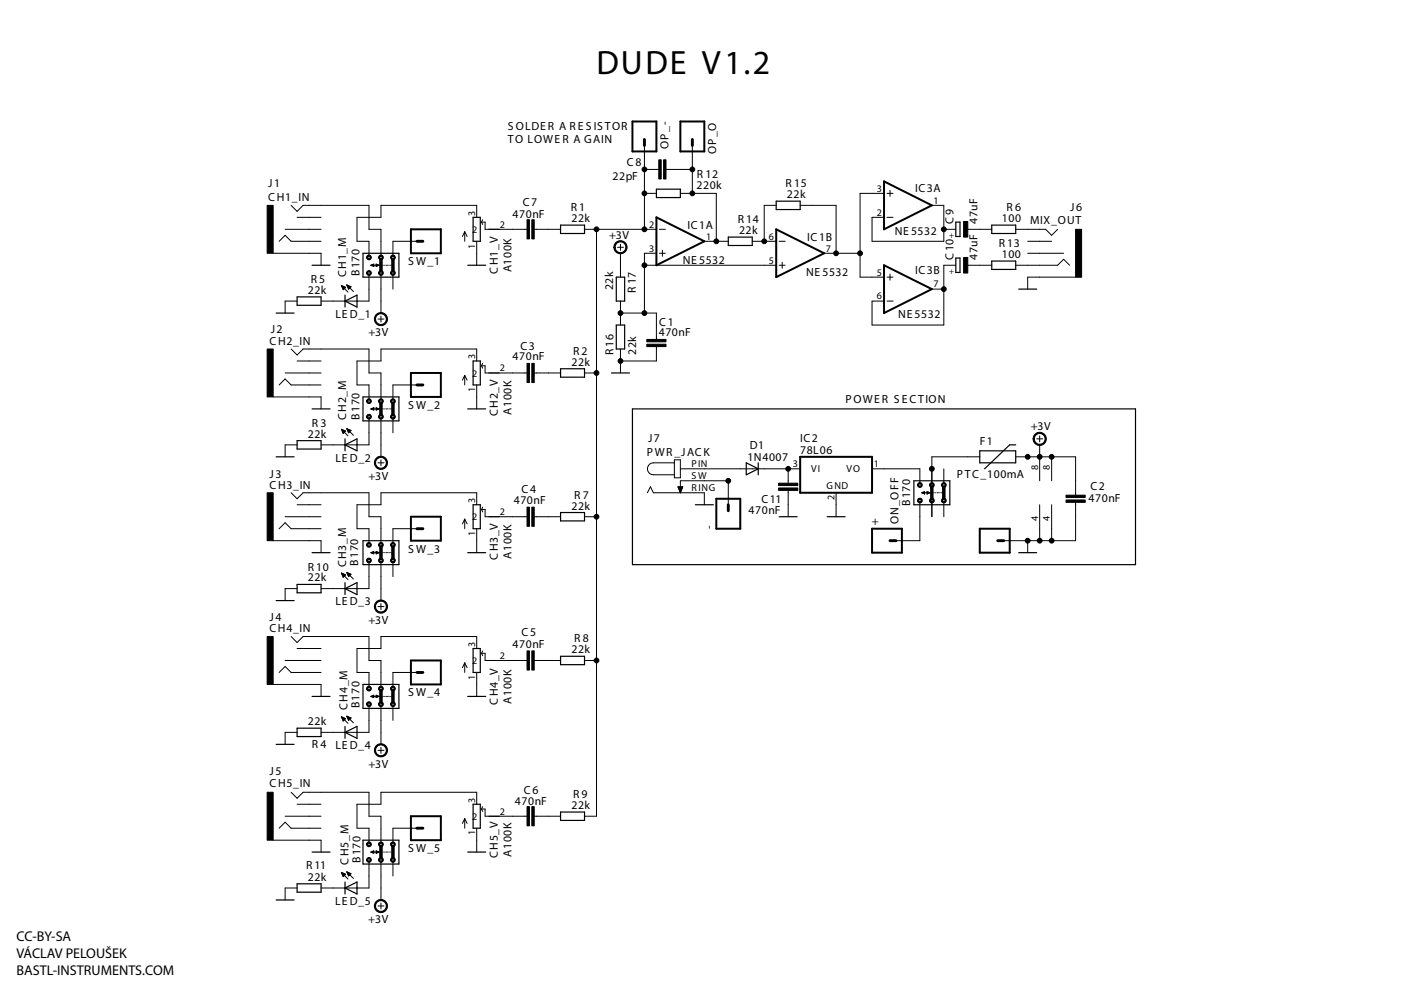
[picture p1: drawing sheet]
<svg xmlns="http://www.w3.org/2000/svg" width="297mm" height="210mm" viewBox="0 0 297 210" stroke-linecap="round" stroke-linejoin="round" font-family="sans-serif">
<!-- layer: Vrstva 1 -->
<g fill="none" stroke="#000" stroke-width=".25">
<path d="M66.2 56.2h3.8M77 53.7h7.6v5.1h-7.6zM99.2 56.2h3.8M100.3 46.1h1.5v5.1h-1.5zM118.9 47.7h5v1.8h-5zM130.7 58.8h1.7v5h-1.7zM139.2 40.1h5.1v1.8h-5.1zM154.4 50.3h5.1v1.7h-5.1zM164.6 42.7h5.1v1.7h-5.1zM202.6 47.1h.9v3h-.9zM202.6 54.7h.9v3.1h-.9zM210.3 55.4h5v1.7h-5z"/>
<path d="M210.3 47.7h5v1.8h-5zM58.5 66.4h3.9M63 62.9h5.1v1.8h-5.1zM73.2 63.8l2.5-1.2v2.5zM73.2 62.6v2.5M100.3 76.5h1.5v5.1h-1.5zM118.9 78.2h5v1.8h-5zM129.6 79.1h3.9M130.7 68.9h1.7v5.1h-1.7zM216 61.3h3.8M58.5 96.9h3.9M63 93.4h5.1v1.8h-5.1z"/>
<path d="M66.2 86.7h3.8M73.2 94.3l2.5-1.3v2.6zM73.2 93v2.6M77 84.2h7.6v5h-7.6zM99.2 86.7h3.8M134.1 86.7h106.6v33h-106.6zM158.2 98.1l2.6 1.3-2.6 1.3zM160.8 98.1v2.6M207.7 95.6h7.6v2.5h-7.6zM215.3 94.3h-1.2l-5.4 5.1M66.2 117.2h3.8M77 114.6h7.6v5.1h-7.6z"/>
<path d="M99.2 117.2h3.8M100.3 107h1.5v5.1h-1.5zM118.9 108.7h5v1.7h-5zM147.4 107h3.8M165.2 109.6h3.8M175.4 109.6h3.8M193.8 101.9h7.6v5.1h-7.6zM216 117.2h3.8M58.5 127.3h3.9M63 123.9h5.1v1.8h-5.1zM73.2 124.8l2.5-1.3v2.6zM73.2 123.5v2.6"/>
<path d="M100.3 137.5h1.5v5.1h-1.5zM118.9 139.1h5v1.8h-5zM58.5 157.8h3.9M63 154.4h5.1v1.8h-5.1zM66.2 147.7h3.8M73.2 155.3l2.5-1.3v2.5zM73.2 154v2.5M77 145.1h7.6v5.1h-7.6zM99.2 147.7h3.8M77 178.1h7.6v5.1h-7.6zM100.3 170.5h1.5v5.1h-1.5zM118.9 172.2h5v1.7h-5z"/>
<path d="M58.5 190.8h3.9M63 187.4h5.1v1.8h-5.1zM66.2 180.7h3.8M73.2 188.3l2.5-1.3v2.5zM73.2 187v2.5M99.2 180.7h3.8"/>
</g>
<g fill="none" stroke="#000" stroke-width=".42">
<path d="M134.1 25.8h5.1v6.3h-5.1zM144.3 25.8h5v6.3h-5zM187.4 38.5l10.2 5-10.2 5.1zM87.1 48.6h6.4v5.1h-6.4zM139.2 46.1l10.1 5.1-10.1 5zM164.6 48.6l10.1 5.1-10.1 5.1zM187.4 56.2l10.2 5.1-10.2 5.1zM87.1 79.1h6.4v5.1h-6.4zM169.7 96.9h15.2v7.6h-15.2zM87.1 109.6h6.4v5h-6.4zM151.9 105.7h5.1v6.4h-5.1zM184.9 112.1h6.3v5.1h-6.3z"/>
<path d="M207.7 112.1h6.4v5.1h-6.4zM87.1 140h6.4v5.1h-6.4zM87.1 173.1h6.4v5h-6.4z"/>
</g>
<path d="M136.6 29.6v1.2M146.8 29.6v1.2M88.4 51.2h1.3M88.4 81.6h1.3M88.4 112.1h1.3M154.4 107v1.3M188.7 114.6h1.3M211.5 114.6h1.3M88.4 142.6h1.3M88.4 175.6h1.3" fill="none" stroke="#000" stroke-width=".61"/>
<g fill="none" stroke="#000" stroke-width=".21">
<path d="M136.6 35.9h3.1M136.6 30.8v17.8M141.2 35.9h5.6M146.8 30.8v10.2M57.9 53.7h10.2v2.5M60.5 48.6h7.6M61.7 43.5l1.3 1.3 1.3-1.3h13.9v5.1h2.6v5.1M63 46.1h5.1M68.1 51.2h-6.4l-1.2-1.3-1.3 1.3M77.9 54.2a.5 .5 0 0 1 .8 .2 .5 .5 0 0 1-.4 .7 .5 .5 0 0 1-.6-.5h.3a.26 .26 0 0 1 .3-.2 .26 .26 0 0 1 .1 .4 .26 .26 0 0 1-.4-.1l-.3-.1zM77.9 57.5a.5 .5 0 0 1 .8 .2 .5 .5 0 0 1-.4 .7 .5 .5 0 0 1-.6-.5h.3a.26 .26 0 0 1 .3-.2 .26 .26 0 0 1 .1 .4 .26 .26 0 0 1-.4-.1l-.3-.1zM78.2 53.8v.4"/>
<path d="M78.2 58.3v.3M78.2 58.8v5h-10.1M78.6 56.2l.6-.2v.5zM78.7 56.2h1.7M78.9 56.3h.3M79 56.1h.2M79.2 56.5h.1M79.8 56l.6 .2-.6 .3zM79.8 56.5h.1M79.8 56.3h.3M79.8 56.1h.3M80.5 54.2a.5 .5 0 0 1 .7 .2 .5 .5 0 0 1-.3 .7 .5 .5 0 0 1-.6-.5h.2a.25 .25 0 0 1 .4-.2 .25 .25 0 0 1 0 .4 .25 .25 0 0 1-.4-.1l-.2-.1z"/>
<path d="M80.5 57.5a.5 .5 0 0 1 .7 .2 .5 .5 0 0 1-.3 .7 .5 .5 0 0 1-.6-.5h.2a.25 .25 0 0 1 .4-.2 .25 .25 0 0 1 0 .4 .25 .25 0 0 1-.4-.1l-.2-.1zM80.8 53.8v.4M80.8 58.3v.3M80.8 58.8v7.6M81.2 56.2h.1M81.5 56.2h.2M81.9 56.2h.3M82.4 56.2h.1M82.8 56.2h.1M83 54.2a.5 .5 0 0 1 .8 .2 .5 .5 0 0 1-.4 .7 .5 .5 0 0 1-.6-.5h.3a.25 .25 0 0 1 .3-.2 .25 .25 0 0 1 .1 .4 .25 .25 0 0 1-.4-.1l-.3-.1zM83 57.5a.5 .5 0 0 1 .8 .2 .5 .5 0 0 1-.4 .7 .5 .5 0 0 1-.6-.5h.3a.25 .25 0 0 1 .3-.2 .25 .25 0 0 1 .1 .4 .25 .25 0 0 1-.4-.1l-.3-.1zM83.3 53.8v.4"/>
<path d="M83.3 58.3v.3M83.3 58.8v2.5M88.4 51.2h-5.1v2.5M98.5 49.1v2.1M98.5 49.1l-.5 1M98.5 49.1l.5 1M101.1 46.1v-2.6h-20.3v2.6h-5.1v5.1h2.5v2.5M101.1 51.2v5M102.1 47.1l.2 .5M102.1 47.1h.7v1.5h8.9M102.3 46.6l-.2 .5M113.3 48.6h5.6"/>
<path d="M123.9 48.6h15.3M126.5 48.6v124.5h-2.6M130.5 51.5a1.4 1.4 0 0 1 2.2 .2 1.4 1.4 0 0 1-.8 2.1 1.4 1.4 0 0 1-1.7-1.4h.2a1.15 1.15 0 0 1 1.6-1.1 1.15 1.15 0 0 1 .3 2 1.15 1.15 0 0 1-1.8-.6l-.1-.3h-.2zM130.9 52.4h1.3M131.6 51.8v1.3M131.6 53.7v5.1M136.6 56.2h28M136.6 41h2.6M139.2 53.7h-2.6v12.7M139.8 53.7h1.3M139.8 48.6h1.3M140.4 53.1v1.2"/>
<path d="M144.3 41h7.6v10.2M149.3 51.2h5.1M159.5 51.2h5.1M164.6 43.5h-2.6v7.7M165.2 51.2h1.3M165.2 56.2h1.3M165.8 55.6v1.3M169.7 43.5h7.6v10.2M174.7 53.7h7.7M187.4 41h-5v17.8h5M188.1 58.8h1.2M188.1 46.1h1.2"/>
<path d="M188.1 41h1.2M188.7 40.4v1.2M188.7 58.1v1.3M197.6 43.5h2.5v7.7h-15.2v-5.1h2.5M200.1 48.6h2.5M202.6 56.2h-2.5v12.7h-15.2v-5.1h2.5M205.2 48.6h5.1M205.2 56.2h5.1M215.3 48.6h6.4l1.3 1.3 1.2-1.3M217.9 53.7h7.6M217.9 51.2h5.1M226.8 56.2l-1.3-1.2-1.3 1.2h-8.9"/>
<path d="M228 58.8h-10.1v2.5M60.5 79.1h7.6M61.7 74l1.3 1.3 1.3-1.3h13.9v5.1h2.6v5.1M63 76.5h5.1M63 63.8h-2.5v2.6M72.4 60.6h.1M72.4 60.5l.9 .4M72.4 60.5l.4 .9 .5-.5M72.4 60.5l1.4 1.4M72.4 60.7h.3M72.5 60.8h.5M72.5 60.9h.8"/>
<path d="M72.6 61h.6M72.6 61.2h.4M72.7 61.3h.2M72.7 61.4h.1M73.5 60.4l1.4 1.4M73.5 60.4l.9 .4M73.5 60.4h.1M73.5 60.4l.4 .9M73.6 60.6h.3M73.6 60.7h.5M73.7 60.8h.7M73.7 60.9h.6"/>
<path d="M73.8 61h.4M73.9 61.2h.2M73.9 61.3h.1M74.4 60.8l-.5 .5M79.8 66.7a1.4 1.4 0 0 1 2.2 .2 1.4 1.4 0 0 1-.9 2.1 1.4 1.4 0 0 1-1.7-1.4h.2a1.14 1.14 0 0 1 1.7-.9 1.14 1.14 0 0 1 .1 1.9 1.14 1.14 0 0 1-1.7-.7l-.1-.3h-.2zM80.1 67.6h1.3M80.8 67v1.3M98.5 79.6v2M98.5 79.6l-.5 1M98.5 79.6l.5 1M101.1 76.5v-2.5h-20.3v2.5h-5.1v5.1h2.5v2.6M102.1 77.6l.2 .5"/>
<path d="M102.1 77.6h.7v1.5h8.9M102.3 77l-.2 .6M113.3 79.1h5.6M123.9 79.1h2.6M131.6 66.4h7.6v5.6M131.6 63.8v5.1M131.6 74v5.1M139.2 73.5v3h-7.6M188.1 63.8h1.2M197.6 61.3h2.5M57.9 84.2h10.2v2.5M63 94.3h-2.5v2.6"/>
<path d="M68.1 81.6h-6.4l-1.2-1.3-1.3 1.3M72.4 91l.9 .4-.5 .5zM72.4 91l1.4 1.4M72.4 91.1h.1M72.5 91.2h.3M72.5 91.3h.6M72.6 91.4h.6M72.6 91.5h.5M72.7 91.7h.3M72.7 91.8h.2M73.5 90.9l1.4 1.4M73.5 90.9l.9 .4-.5 .5z"/>
<path d="M73.6 91h.1M73.6 91.1h.4M73.7 91.2h.5M73.7 91.3h.7M73.8 91.4h.5M73.8 91.5h.3M73.9 91.7h.1M77.9 84.7a.5 .5 0 0 1 .8 .1 .5 .5 0 0 1-.4 .8 .5 .5 0 0 1-.6-.6h.3a.26 .26 0 0 1 .3-.2 .26 .26 0 0 1 .1 .4 .26 .26 0 0 1-.4 0l-.3-.2zM77.9 87.9a.51 .51 0 0 1 .8 .2 .51 .51 0 0 1-.4 .7 .51 .51 0 0 1-.6-.5h.3a.26 .26 0 0 1 .3-.2 .26 .26 0 0 1 .1 .4 .26 .26 0 0 1-.4 0l-.3-.2zM78.2 84.3v.4M78.2 88.7v.4M78.2 89.2v5.1h-10.1"/>
<path d="M78.6 86.7l.6-.3v.6zM78.8 86.6h.4M79 86.8h.2M79.1 86.5h.1M79.8 97.2a1.39 1.39 0 0 1 2.2 .2 1.39 1.39 0 0 1-.9 2.1 1.39 1.39 0 0 1-1.7-1.4h.2a1.14 1.14 0 0 1 1.7-.9 1.14 1.14 0 0 1 .2 1.9 1.14 1.14 0 0 1-1.8-.7l-.1-.3h-.2zM79.8 86.8h.2M79.8 86.6h.4M79.8 86.5h.1M79.8 86.4l.6 .3-.6 .3zM80.1 98.1h1.3M80.4 86.7h-1.7M80.5 84.7a.5 .5 0 0 1 .7 .1 .5 .5 0 0 1-.3 .8 .5 .5 0 0 1-.6-.6h.2a.25 .25 0 0 1 .4-.2 .25 .25 0 0 1 0 .4 .25 .25 0 0 1-.4 0l-.2-.2z"/>
<path d="M80.5 87.9a.51 .51 0 0 1 .7 .2 .51 .51 0 0 1-.3 .7 .51 .51 0 0 1-.6-.5h.2a.25 .25 0 0 1 .4-.2 .25 .25 0 0 1 0 .4 .25 .25 0 0 1-.4 0l-.2-.2zM80.8 84.3v.4M80.8 88.7v.4M80.8 89.2v7.7M80.8 97.5v1.3M81.2 86.7h.1M81.5 86.7h.2M81.9 86.7h.3M82.4 86.7h.1M82.8 86.7h.1M83 84.7a.5 .5 0 0 1 .8 .1 .5 .5 0 0 1-.4 .8 .5 .5 0 0 1-.6-.6h.3a.25 .25 0 0 1 .3-.2 .25 .25 0 0 1 .1 .4 .25 .25 0 0 1-.4 0l-.3-.2zM83 87.9a.51 .51 0 0 1 .8 .2 .51 .51 0 0 1-.4 .7 .51 .51 0 0 1-.6-.5h.3a.25 .25 0 0 1 .3-.2 .25 .25 0 0 1 .1 .4 .25 .25 0 0 1-.4 0l-.3-.2z"/>
<path d="M83.3 84.3v.4M83.3 88.7v.4M83.3 89.2v2.6M88.4 81.6h-5.1v2.6M101.1 81.6v5.1M143 97.5h1.3v3.8h-1.3zM143 98.1h-4.5a1.27 1.27 0 0 0-1.2 1.3 1.27 1.27 0 0 0 1.2 1.3h4.5M144.3 99.4h25.4M167.1 99.4v3M184.9 99.4h10.1v2.5M200.1 99.4v2.5M207.7 96.9h-10.1v12.7"/>
<path d="M215.3 96.9h12.7v8.1M219.4 92.1a1.4 1.4 0 0 1 2.2 .2 1.4 1.4 0 0 1-.8 2.1 1.4 1.4 0 0 1-1.8-1.4h.3a1.15 1.15 0 0 1 1.6-1 1.15 1.15 0 0 1 .3 1.9 1.15 1.15 0 0 1-1.9-.6v-.3h-.3zM219.8 93h1.3M220.4 92.4v1.3M220.4 94.3v7.6M223 96.9v5M57.9 114.6h10.2v2.6M59.2 112.1l1.3-1.3 1.2 1.3h6.4M60.5 109.6h7.6M61.7 104.5l1.3 1.2 1.3-1.2h13.9v5.1h2.6v5M63 107h5.1M77.9 115.1a.5 .5 0 0 1 .8 .2 .5 .5 0 0 1-.4 .7 .5 .5 0 0 1-.6-.5h.3a.26 .26 0 0 1 .3-.2 .26 .26 0 0 1 .1 .4 .26 .26 0 0 1-.4-.1l-.3-.1z"/>
<path d="M77.9 118.4a.5 .5 0 0 1 .8 .2 .5 .5 0 0 1-.4 .7 .5 .5 0 0 1-.6-.5h.3a.26 .26 0 0 1 .3-.2 .26 .26 0 0 1 .1 .4 .26 .26 0 0 1-.4-.1l-.3-.1zM78.2 114.8v.3M78.2 119.2v.4M78.2 119.7v5.1h-10.1M78.6 117.2l.6-.3v.5zM78.7 117.1h.5M78.7 117.2h1.7M78.8 117.2h.4M79 117h.2M79.1 117.4h.1M79.8 116.9l.6 .3-.6 .2zM79.8 117.4h.1"/>
<path d="M79.8 117.2h.4M79.8 117.1h.5M79.8 117h.1M80.5 115.1a.5 .5 0 0 1 .7 .2 .5 .5 0 0 1-.3 .7 .5 .5 0 0 1-.6-.5h.2a.25 .25 0 0 1 .4-.2 .25 .25 0 0 1 0 .4 .25 .25 0 0 1-.4-.1l-.2-.1zM80.5 118.4a.5 .5 0 0 1 .7 .2 .5 .5 0 0 1-.3 .7 .5 .5 0 0 1-.6-.5h.2a.25 .25 0 0 1 .4-.2 .25 .25 0 0 1 0 .4 .25 .25 0 0 1-.4-.1l-.2-.1zM80.8 114.8v.3M80.8 119.2v.4M80.8 119.7v7.6M81.2 117.2h.1M81.5 117.2h.2M81.9 117.2h.3M82.4 117.2h.1"/>
<path d="M82.8 117.2h.1M83 115.1a.5 .5 0 0 1 .8 .2 .5 .5 0 0 1-.4 .7 .5 .5 0 0 1-.6-.5h.3a.25 .25 0 0 1 .3-.2 .25 .25 0 0 1 .1 .4 .25 .25 0 0 1-.4-.1l-.3-.1zM83 118.4a.5 .5 0 0 1 .8 .2 .5 .5 0 0 1-.4 .7 .5 .5 0 0 1-.6-.5h.3a.25 .25 0 0 1 .3-.2 .25 .25 0 0 1 .1 .4 .25 .25 0 0 1-.4-.1l-.3-.1zM83.3 114.8v.3M83.3 119.2v.4M83.3 119.7v2.6M88.4 112.1h-5.1v2.5M98.5 110.1v2M98.5 110.1l-.5 1M98.5 110.1l.5 1M101.1 107v-2.5h-20.3v2.5h-5.1v5.1h2.5v2.5M101.1 112.1v5.1"/>
<path d="M102.1 108l.2 .5M102.1 108h.7v1.6h8.9M102.3 107.5l-.2 .5M113.3 109.6h5.6M123.9 109.6h2.6M137.3 104.5l.6-1.3 .6 1.3h10.8v2.5M143.7 103.2h1.1l-.5 1.3zM143.8 103.3h.9M143.8 103.4h.9M143.8 103.5h.9M143.9 103.6h.7M144 103.7h.5"/>
<path d="M144 103.9h.5M144.1 104h.3M144.1 104.1h.3M144.1 104.2h.3M144.2 104.4h.1M144.3 104.5v-2.6h10.1v5.1M167.1 104v5.6M177.3 104.5v5.1M194.7 102.4a.52 .52 0 0 1 .8 .2 .52 .52 0 0 1-.3 .7 .52 .52 0 0 1-.7-.5h.3a.25 .25 0 0 1 .3-.3 .25 .25 0 0 1 .1 .4 .25 .25 0 0 1-.4 0l-.3-.1zM194.7 105.7a.52 .52 0 0 1 .8 .2 .52 .52 0 0 1-.3 .7 .52 .52 0 0 1-.7-.5h.3a.25 .25 0 0 1 .3-.3 .25 .25 0 0 1 .1 .4 .25 .25 0 0 1-.4 0l-.3-.1zM195 107v7.6h-5M195 102.1v.3"/>
<path d="M195 106.5v.4M195.4 104.5l.6-.3v.5zM195.5 104.5h1.7M195.7 104.6h.3M195.8 104.4h.2M196 104.7h.1M196.6 104.7h.1M196.6 104.6h.3M196.6 104.4h.2M197.2 104.5l-.6 .2M197.2 104.5l-.6-.3v.5M197.3 102.4a.52 .52 0 0 1 .7 .2 .52 .52 0 0 1-.3 .7 .52 .52 0 0 1-.6-.5h.2a.25 .25 0 0 1 .3-.3 .25 .25 0 0 1 .2 .4 .25 .25 0 0 1-.4 0l-.3-.1z"/>
<path d="M197.3 105.7a.52 .52 0 0 1 .7 .2 .52 .52 0 0 1-.3 .7 .52 .52 0 0 1-.6-.5h.2a.25 .25 0 0 1 .3-.3 .25 .25 0 0 1 .2 .4 .25 .25 0 0 1-.4 0l-.3-.1zM198 104.5h.1M198.3 104.5h.2M198.7 104.5h.3M199.2 104.5h.1M199.6 104.5h.1M199.8 102.4a.52 .52 0 0 1 .8 .2 .52 .52 0 0 1-.4 .7 .52 .52 0 0 1-.6-.5h.3a.25 .25 0 0 1 .3-.3 .25 .25 0 0 1 .1 .4 .25 .25 0 0 1-.4 0l-.3-.1zM199.8 105.7a.52 .52 0 0 1 .8 .2 .52 .52 0 0 1-.4 .7 .52 .52 0 0 1-.6-.5h.3a.25 .25 0 0 1 .3-.3 .25 .25 0 0 1 .1 .4 .25 .25 0 0 1-.4 0l-.3-.1zM200.1 102.1v.3M200.1 106.5v.4M200.1 107v2.6M217.9 114.6v2.6"/>
<path d="M220.4 107v7.6M223 107v7.6M228 106.5v8.1h-15.2M61.7 135l1.3 1.2 1.3-1.2h13.9v5h2.6v5.1M63 137.5h5.1M63 124.8h-2.5v2.5M72.4 121.5l.9 .4-.5 .5zM72.4 121.5l1.4 1.4M72.4 121.6h.2M72.5 121.7h.4M72.5 121.8h.7M72.6 122h.6"/>
<path d="M72.6 122.1h.5M72.7 122.2h.3M72.7 122.3h.1M73.5 121.4l1.4 1.4M73.5 121.4l.9 .4-.5 .5zM73.6 121.5h.2M73.6 121.6h.4M73.7 121.7h.6M73.7 121.8h.6M73.8 122h.4M73.8 122.1h.3M73.9 122.2h.1"/>
<path d="M79.8 127.7a1.39 1.39 0 0 1 2.2 .2 1.39 1.39 0 0 1-.9 2.1 1.39 1.39 0 0 1-1.7-1.4h.2a1.14 1.14 0 0 1 1.7-.9 1.14 1.14 0 0 1 .2 1.9 1.14 1.14 0 0 1-1.8-.7l-.1-.3h-.2zM80.1 128.6h1.3M80.8 128v1.2M101.1 137.5v-2.5h-20.3v2.5h-5.1v5.1h2.5v2.5M102.1 138.5l.2 .5M102.1 138.5h.7v1.5h8.9M102.3 138l-.2 .5M57.9 145.1h10.2v2.6M59.2 142.6l1.3-1.3 1.2 1.3h6.4M60.5 140h7.6M63 155.3h-2.5v2.5M72.4 152h.1"/>
<path d="M72.4 152l.9 .4M72.4 152l.4 .9 .5-.5M72.4 152l1.4 1.4M72.5 152.1h.2M72.5 152.2h.5M72.5 152.4h.8M72.6 152.5h.6M72.6 152.6h.4M72.7 152.7h.2M72.7 152.8h.1M73.5 151.8l1.4 1.4M73.5 151.8l.9 .4"/>
<path d="M73.5 151.9h.1M73.5 151.8l.4 .9 .5-.5M73.6 152h.3M73.6 152.1h.5M73.7 152.2h.7M73.7 152.4h.6M73.8 152.5h.4M73.9 152.6h.1M73.9 152.7h.1M77.9 145.6a.5 .5 0 0 1 .8 .2 .5 .5 0 0 1-.4 .7 .5 .5 0 0 1-.6-.5h.3a.26 .26 0 0 1 .3-.2 .26 .26 0 0 1 .1 .4 .26 .26 0 0 1-.4-.1l-.3-.1zM77.9 148.9a.5 .5 0 0 1 .8 .2 .5 .5 0 0 1-.4 .7 .5 .5 0 0 1-.6-.5h.3a.26 .26 0 0 1 .3-.2 .26 .26 0 0 1 .1 .4 .26 .26 0 0 1-.4-.1l-.3-.1zM78.2 145.2v.4"/>
<path d="M78.2 149.7v.4M78.2 150.2v5.1h-10.1M78.6 147.7l.6-.3v.5zM78.6 147.6h.6M78.7 147.7h1.7M78.9 147.8h.3M78.9 147.5h.3M79.2 147.9h.1M79.2 147.4h.1M79.8 158.1a1.4 1.4 0 0 1 2.2 .2 1.4 1.4 0 0 1-.8 2.1 1.4 1.4 0 0 1-1.8-1.3h.2a1.14 1.14 0 0 1 1.7-1 1.14 1.14 0 0 1 .2 2 1.14 1.14 0 0 1-1.8-.7l-.1-.3h-.2zM79.8 147.4v.5l.6-.2M79.8 147.9h.1"/>
<path d="M79.8 147.8h.3M79.8 147.6h.6M79.8 147.5h.3M79.8 147.4h.1M79.8 147.4l.6 .3M80.1 159.1h1.3M80.5 145.6a.5 .5 0 0 1 .7 .2 .5 .5 0 0 1-.3 .7 .5 .5 0 0 1-.6-.5h.2a.25 .25 0 0 1 .4-.2 .25 .25 0 0 1 0 .4 .25 .25 0 0 1-.4-.1l-.2-.1zM80.5 148.9a.5 .5 0 0 1 .7 .2 .5 .5 0 0 1-.3 .7 .5 .5 0 0 1-.6-.5h.2a.25 .25 0 0 1 .4-.2 .25 .25 0 0 1 0 .4 .25 .25 0 0 1-.4-.1l-.2-.1zM80.8 145.2v.4M80.8 149.7v.4M80.8 150.2v7.6M80.8 158.5v1.2"/>
<path d="M81.2 147.7h.1M81.5 147.7h.2M81.9 147.7h.3M82.4 147.7h.1M82.8 147.7h.1M83 145.6a.5 .5 0 0 1 .8 .2 .5 .5 0 0 1-.4 .7 .5 .5 0 0 1-.6-.5h.3a.25 .25 0 0 1 .3-.2 .25 .25 0 0 1 .1 .4 .25 .25 0 0 1-.4-.1l-.3-.1zM83 148.9a.5 .5 0 0 1 .8 .2 .5 .5 0 0 1-.4 .7 .5 .5 0 0 1-.6-.5h.3a.25 .25 0 0 1 .3-.2 .25 .25 0 0 1 .1 .4 .25 .25 0 0 1-.4-.1l-.3-.1zM83.3 145.2v.4M83.3 149.7v.4M83.3 150.2v2.5M88.4 142.6h-5.1v2.5M98.5 140.5v2.1"/>
<path d="M98.5 140.5l-.5 1.1M98.5 140.5l.5 1.1M101.1 142.6v5.1M113.3 140h5.6M123.9 140h2.6M57.9 178.1h10.2v2.6M60.5 173.1h7.6M61.7 168l1.3 1.2 1.3-1.2h13.9v5.1h2.6v5M63 170.5h5.1M68.1 175.6h-6.4l-1.2-1.3-1.3 1.3M77.9 178.6a.5 .5 0 0 1 .8 .2 .5 .5 0 0 1-.4 .7 .5 .5 0 0 1-.6-.5h.3a.26 .26 0 0 1 .3-.2 .26 .26 0 0 1 .1 .4 .26 .26 0 0 1-.4-.1v-.1h-.3zM78.2 178.3v.3"/>
<path d="M80.5 178.6a.5 .5 0 0 1 .7 .2 .5 .5 0 0 1-.3 .7 .5 .5 0 0 1-.6-.5h.2a.25 .25 0 0 1 .4-.2 .25 .25 0 0 1 0 .4 .25 .25 0 0 1-.4-.1v-.1h-.2zM80.8 178.3v.3M83 178.6a.5 .5 0 0 1 .8 .2 .5 .5 0 0 1-.4 .7 .5 .5 0 0 1-.6-.5h.3a.25 .25 0 0 1 .3-.2 .25 .25 0 0 1 .1 .4 .25 .25 0 0 1-.4-.1v-.1h-.3zM83.3 178.3v.3M88.4 175.6h-5.1v2.5M98.5 173.6v2M98.5 173.6l-.5 1M98.5 173.6l.5 1M101.1 170.5v-2.5h-20.3v2.5h-5.1v5.1h2.5v2.5M101.1 175.6v5.1M102.1 171.5l.2 .5M102.1 171.5h.7v1.6h8.9"/>
<path d="M102.3 171l-.2 .5M113.3 173.1h5.6M63 188.3h-2.5v2.5M72.4 185l.9 .4-.5 .5zM72.4 185l1.4 1.4M72.4 185h.1M72.5 185.2h.3M72.5 185.3h.6M72.6 185.4h.6M72.6 185.5h.5M72.7 185.6h.3M72.7 185.8h.2"/>
<path d="M73.5 184.8l1.4 1.4M73.5 184.8l.9 .4-.5 .5zM73.6 184.9h.1M73.6 185h.4M73.7 185.2h.5M73.7 185.3h.7M73.8 185.4h.5M73.8 185.5h.3M73.9 185.6h.1M77.9 181.9a.5 .5 0 0 1 .8 .2 .5 .5 0 0 1-.4 .7 .5 .5 0 0 1-.6-.5h.3a.26 .26 0 0 1 .3-.2 .26 .26 0 0 1 .1 .4 .26 .26 0 0 1-.4-.1v-.1h-.3zM78.2 182.7v.4M78.2 183.2v5.1h-10.1"/>
<path d="M78.6 180.7l.6-.3v.5zM78.7 180.7h.5M78.7 180.7h1.7M78.8 180.6h.4M79 180.8h.2M79.1 180.4h.1M79.8 191.1a1.4 1.4 0 0 1 2.2 .3 1.4 1.4 0 0 1-.9 2 1.4 1.4 0 0 1-1.7-1.3h.2a1.14 1.14 0 0 1 1.7-.9 1.14 1.14 0 0 1 .1 1.9 1.14 1.14 0 0 1-1.7-.7l-.1-.3h-.2zM79.8 180.4v.5l.6-.2M79.8 180.8h.2M79.8 180.7h.5M79.8 180.6h.4M79.8 180.4h.1"/>
<path d="M79.8 180.4l.6 .3M80.1 192.1h1.3M80.5 181.9a.5 .5 0 0 1 .7 .2 .5 .5 0 0 1-.3 .7 .5 .5 0 0 1-.6-.5h.2a.25 .25 0 0 1 .4-.2 .25 .25 0 0 1 0 .4 .25 .25 0 0 1-.4-.1v-.1h-.2zM80.8 182.7v.4M80.8 183.2v7.6M80.8 191.5v1.2M81.2 180.7h.1M81.5 180.7h.2M81.9 180.7h.3M82.4 180.7h.1M82.8 180.7h.1M83 181.9a.5 .5 0 0 1 .8 .2 .5 .5 0 0 1-.4 .7 .5 .5 0 0 1-.6-.5h.3a.25 .25 0 0 1 .3-.2 .25 .25 0 0 1 .1 .4 .25 .25 0 0 1-.4-.1v-.1h-.3z"/>
<path d="M83.3 182.7v.4M83.3 183.2v2.5"/>
<circle cx="136.6" cy="35.9" r=".51"/>
<circle cx="146.8" cy="35.9" r=".51"/>
<circle cx="126.5" cy="48.6" r=".51"/>
<circle cx="136.6" cy="56.2" r=".51"/>
<circle cx="136.6" cy="48.6" r=".51"/>
<circle cx="136.6" cy="41" r=".51"/>
<circle cx="146.8" cy="41" r=".51"/>
<circle cx="151.9" cy="51.2" r=".51"/>
<circle cx="162" cy="51.2" r=".51"/>
<circle cx="177.3" cy="53.7" r=".51"/>
<circle cx="182.4" cy="53.7" r=".51"/>
<circle cx="200.1" cy="48.6" r=".51"/>
<circle cx="126.5" cy="79.1" r=".51"/>
<circle cx="131.6" cy="76.5" r=".51"/>
<circle cx="131.6" cy="66.4" r=".51"/>
<circle cx="136.6" cy="66.4" r=".51"/>
<circle cx="200.1" cy="61.3" r=".51"/>
<circle cx="167.1" cy="99.4" r=".51"/>
<circle cx="197.6" cy="99.4" r=".51"/>
<circle cx="217.9" cy="96.9" r=".51"/>
<circle cx="220.4" cy="96.9" r=".51"/>
<circle cx="223" cy="96.9" r=".51"/>
<circle cx="126.5" cy="109.6" r=".51"/>
<circle cx="154.4" cy="101.9" r=".51"/>
<circle cx="217.9" cy="114.6" r=".51"/>
<circle cx="220.4" cy="114.6" r=".51"/>
<circle cx="223" cy="114.6" r=".51"/>
<circle cx="126.5" cy="140" r=".51"/>
</g>
<g fill="#000">
<path d="M77.9 54.2a.5 .5 0 0 1 .8 .2 .5 .5 0 0 1-.4 .7 .5 .5 0 0 1-.6-.5h.3a.26 .26 0 0 1 .3-.2 .26 .26 0 0 1 .1 .4 .26 .26 0 0 1-.4-.1l-.3-.1z" fill-rule="evenodd"/>
<path d="M77.9 57.5a.5 .5 0 0 1 .8 .2 .5 .5 0 0 1-.4 .7 .5 .5 0 0 1-.6-.5h.3a.26 .26 0 0 1 .3-.2 .26 .26 0 0 1 .1 .4 .26 .26 0 0 1-.4-.1l-.3-.1z" fill-rule="evenodd"/>
<path d="M80.5 54.2a.5 .5 0 0 1 .7 .2 .5 .5 0 0 1-.3 .7 .5 .5 0 0 1-.6-.5h.2a.25 .25 0 0 1 .4-.2 .25 .25 0 0 1 0 .4 .25 .25 0 0 1-.4-.1l-.2-.1z" fill-rule="evenodd"/>
<path d="M80.5 57.5a.5 .5 0 0 1 .7 .2 .5 .5 0 0 1-.3 .7 .5 .5 0 0 1-.6-.5h.2a.25 .25 0 0 1 .4-.2 .25 .25 0 0 1 0 .4 .25 .25 0 0 1-.4-.1l-.2-.1z" fill-rule="evenodd"/>
<path d="M83 54.2a.5 .5 0 0 1 .8 .2 .5 .5 0 0 1-.4 .7 .5 .5 0 0 1-.6-.5h.3a.25 .25 0 0 1 .3-.2 .25 .25 0 0 1 .1 .4 .25 .25 0 0 1-.4-.1l-.3-.1z" fill-rule="evenodd"/>
<path d="M83 57.5a.5 .5 0 0 1 .8 .2 .5 .5 0 0 1-.4 .7 .5 .5 0 0 1-.6-.5h.3a.25 .25 0 0 1 .3-.2 .25 .25 0 0 1 .1 .4 .25 .25 0 0 1-.4-.1l-.3-.1z" fill-rule="evenodd"/>
<path d="M130.5 51.5a1.4 1.4 0 0 1 2.2 .2 1.4 1.4 0 0 1-.8 2.1 1.4 1.4 0 0 1-1.7-1.4h.2a1.15 1.15 0 0 1 1.6-1.1 1.15 1.15 0 0 1 .3 2 1.15 1.15 0 0 1-1.8-.6l-.1-.3h-.2z" fill-rule="evenodd"/>
<path d="M79.8 66.7a1.4 1.4 0 0 1 2.2 .2 1.4 1.4 0 0 1-.9 2.1 1.4 1.4 0 0 1-1.7-1.4h.2a1.14 1.14 0 0 1 1.7-.9 1.14 1.14 0 0 1 .1 1.9 1.14 1.14 0 0 1-1.7-.7l-.1-.3h-.2z" fill-rule="evenodd"/>
<path d="M77.9 84.7a.5 .5 0 0 1 .8 .1 .5 .5 0 0 1-.4 .8 .5 .5 0 0 1-.6-.6h.3a.26 .26 0 0 1 .3-.2 .26 .26 0 0 1 .1 .4 .26 .26 0 0 1-.4 0l-.3-.2z" fill-rule="evenodd"/>
<path d="M77.9 87.9a.51 .51 0 0 1 .8 .2 .51 .51 0 0 1-.4 .7 .51 .51 0 0 1-.6-.5h.3a.26 .26 0 0 1 .3-.2 .26 .26 0 0 1 .1 .4 .26 .26 0 0 1-.4 0l-.3-.2z" fill-rule="evenodd"/>
<path d="M79.8 97.2a1.39 1.39 0 0 1 2.2 .2 1.39 1.39 0 0 1-.9 2.1 1.39 1.39 0 0 1-1.7-1.4h.2a1.14 1.14 0 0 1 1.7-.9 1.14 1.14 0 0 1 .2 1.9 1.14 1.14 0 0 1-1.8-.7l-.1-.3h-.2z" fill-rule="evenodd"/>
<path d="M80.5 84.7a.5 .5 0 0 1 .7 .1 .5 .5 0 0 1-.3 .8 .5 .5 0 0 1-.6-.6h.2a.25 .25 0 0 1 .4-.2 .25 .25 0 0 1 0 .4 .25 .25 0 0 1-.4 0l-.2-.2z" fill-rule="evenodd"/>
<path d="M80.5 87.9a.51 .51 0 0 1 .7 .2 .51 .51 0 0 1-.3 .7 .51 .51 0 0 1-.6-.5h.2a.25 .25 0 0 1 .4-.2 .25 .25 0 0 1 0 .4 .25 .25 0 0 1-.4 0l-.2-.2z" fill-rule="evenodd"/>
<path d="M83 84.7a.5 .5 0 0 1 .8 .1 .5 .5 0 0 1-.4 .8 .5 .5 0 0 1-.6-.6h.3a.25 .25 0 0 1 .3-.2 .25 .25 0 0 1 .1 .4 .25 .25 0 0 1-.4 0l-.3-.2z" fill-rule="evenodd"/>
<path d="M83 87.9a.51 .51 0 0 1 .8 .2 .51 .51 0 0 1-.4 .7 .51 .51 0 0 1-.6-.5h.3a.25 .25 0 0 1 .3-.2 .25 .25 0 0 1 .1 .4 .25 .25 0 0 1-.4 0l-.3-.2z" fill-rule="evenodd"/>
<path d="M219.4 92.1a1.4 1.4 0 0 1 2.2 .2 1.4 1.4 0 0 1-.8 2.1 1.4 1.4 0 0 1-1.8-1.4h.3a1.15 1.15 0 0 1 1.6-1 1.15 1.15 0 0 1 .3 1.9 1.15 1.15 0 0 1-1.9-.6v-.3h-.3z" fill-rule="evenodd"/>
<path d="M77.9 115.1a.5 .5 0 0 1 .8 .2 .5 .5 0 0 1-.4 .7 .5 .5 0 0 1-.6-.5h.3a.26 .26 0 0 1 .3-.2 .26 .26 0 0 1 .1 .4 .26 .26 0 0 1-.4-.1l-.3-.1z" fill-rule="evenodd"/>
<path d="M77.9 118.4a.5 .5 0 0 1 .8 .2 .5 .5 0 0 1-.4 .7 .5 .5 0 0 1-.6-.5h.3a.26 .26 0 0 1 .3-.2 .26 .26 0 0 1 .1 .4 .26 .26 0 0 1-.4-.1l-.3-.1z" fill-rule="evenodd"/>
<path d="M80.5 115.1a.5 .5 0 0 1 .7 .2 .5 .5 0 0 1-.3 .7 .5 .5 0 0 1-.6-.5h.2a.25 .25 0 0 1 .4-.2 .25 .25 0 0 1 0 .4 .25 .25 0 0 1-.4-.1l-.2-.1z" fill-rule="evenodd"/>
<path d="M80.5 118.4a.5 .5 0 0 1 .7 .2 .5 .5 0 0 1-.3 .7 .5 .5 0 0 1-.6-.5h.2a.25 .25 0 0 1 .4-.2 .25 .25 0 0 1 0 .4 .25 .25 0 0 1-.4-.1l-.2-.1z" fill-rule="evenodd"/>
<path d="M83 115.1a.5 .5 0 0 1 .8 .2 .5 .5 0 0 1-.4 .7 .5 .5 0 0 1-.6-.5h.3a.25 .25 0 0 1 .3-.2 .25 .25 0 0 1 .1 .4 .25 .25 0 0 1-.4-.1l-.3-.1z" fill-rule="evenodd"/>
<path d="M83 118.4a.5 .5 0 0 1 .8 .2 .5 .5 0 0 1-.4 .7 .5 .5 0 0 1-.6-.5h.3a.25 .25 0 0 1 .3-.2 .25 .25 0 0 1 .1 .4 .25 .25 0 0 1-.4-.1l-.3-.1z" fill-rule="evenodd"/>
<path d="M194.7 102.4a.52 .52 0 0 1 .8 .2 .52 .52 0 0 1-.3 .7 .52 .52 0 0 1-.7-.5h.3a.25 .25 0 0 1 .3-.3 .25 .25 0 0 1 .1 .4 .25 .25 0 0 1-.4 0l-.3-.1z" fill-rule="evenodd"/>
<path d="M194.7 105.7a.52 .52 0 0 1 .8 .2 .52 .52 0 0 1-.3 .7 .52 .52 0 0 1-.7-.5h.3a.25 .25 0 0 1 .3-.3 .25 .25 0 0 1 .1 .4 .25 .25 0 0 1-.4 0l-.3-.1z" fill-rule="evenodd"/>
<path d="M197.3 102.4a.52 .52 0 0 1 .7 .2 .52 .52 0 0 1-.3 .7 .52 .52 0 0 1-.6-.5h.2a.25 .25 0 0 1 .3-.3 .25 .25 0 0 1 .2 .4 .25 .25 0 0 1-.4 0l-.3-.1z" fill-rule="evenodd"/>
<path d="M197.3 105.7a.52 .52 0 0 1 .7 .2 .52 .52 0 0 1-.3 .7 .52 .52 0 0 1-.6-.5h.2a.25 .25 0 0 1 .3-.3 .25 .25 0 0 1 .2 .4 .25 .25 0 0 1-.4 0l-.3-.1z" fill-rule="evenodd"/>
<path d="M199.8 102.4a.52 .52 0 0 1 .8 .2 .52 .52 0 0 1-.4 .7 .52 .52 0 0 1-.6-.5h.3a.25 .25 0 0 1 .3-.3 .25 .25 0 0 1 .1 .4 .25 .25 0 0 1-.4 0l-.3-.1z" fill-rule="evenodd"/>
<path d="M199.8 105.7a.52 .52 0 0 1 .8 .2 .52 .52 0 0 1-.4 .7 .52 .52 0 0 1-.6-.5h.3a.25 .25 0 0 1 .3-.3 .25 .25 0 0 1 .1 .4 .25 .25 0 0 1-.4 0l-.3-.1z" fill-rule="evenodd"/>
<path d="M79.8 127.7a1.39 1.39 0 0 1 2.2 .2 1.39 1.39 0 0 1-.9 2.1 1.39 1.39 0 0 1-1.7-1.4h.2a1.14 1.14 0 0 1 1.7-.9 1.14 1.14 0 0 1 .2 1.9 1.14 1.14 0 0 1-1.8-.7l-.1-.3h-.2z" fill-rule="evenodd"/>
<path d="M77.9 145.6a.5 .5 0 0 1 .8 .2 .5 .5 0 0 1-.4 .7 .5 .5 0 0 1-.6-.5h.3a.26 .26 0 0 1 .3-.2 .26 .26 0 0 1 .1 .4 .26 .26 0 0 1-.4-.1l-.3-.1z" fill-rule="evenodd"/>
<path d="M77.9 148.9a.5 .5 0 0 1 .8 .2 .5 .5 0 0 1-.4 .7 .5 .5 0 0 1-.6-.5h.3a.26 .26 0 0 1 .3-.2 .26 .26 0 0 1 .1 .4 .26 .26 0 0 1-.4-.1l-.3-.1z" fill-rule="evenodd"/>
<path d="M79.8 158.1a1.4 1.4 0 0 1 2.2 .2 1.4 1.4 0 0 1-.8 2.1 1.4 1.4 0 0 1-1.8-1.3h.2a1.14 1.14 0 0 1 1.7-1 1.14 1.14 0 0 1 .2 2 1.14 1.14 0 0 1-1.8-.7l-.1-.3h-.2z" fill-rule="evenodd"/>
<path d="M80.5 145.6a.5 .5 0 0 1 .7 .2 .5 .5 0 0 1-.3 .7 .5 .5 0 0 1-.6-.5h.2a.25 .25 0 0 1 .4-.2 .25 .25 0 0 1 0 .4 .25 .25 0 0 1-.4-.1l-.2-.1z" fill-rule="evenodd"/>
<path d="M80.5 148.9a.5 .5 0 0 1 .7 .2 .5 .5 0 0 1-.3 .7 .5 .5 0 0 1-.6-.5h.2a.25 .25 0 0 1 .4-.2 .25 .25 0 0 1 0 .4 .25 .25 0 0 1-.4-.1l-.2-.1z" fill-rule="evenodd"/>
<path d="M83 145.6a.5 .5 0 0 1 .8 .2 .5 .5 0 0 1-.4 .7 .5 .5 0 0 1-.6-.5h.3a.25 .25 0 0 1 .3-.2 .25 .25 0 0 1 .1 .4 .25 .25 0 0 1-.4-.1l-.3-.1z" fill-rule="evenodd"/>
<path d="M83 148.9a.5 .5 0 0 1 .8 .2 .5 .5 0 0 1-.4 .7 .5 .5 0 0 1-.6-.5h.3a.25 .25 0 0 1 .3-.2 .25 .25 0 0 1 .1 .4 .25 .25 0 0 1-.4-.1l-.3-.1z" fill-rule="evenodd"/>
<path d="M77.9 178.6a.5 .5 0 0 1 .8 .2 .5 .5 0 0 1-.4 .7 .5 .5 0 0 1-.6-.5h.3a.26 .26 0 0 1 .3-.2 .26 .26 0 0 1 .1 .4 .26 .26 0 0 1-.4-.1v-.1h-.3z" fill-rule="evenodd"/>
<path d="M80.5 178.6a.5 .5 0 0 1 .7 .2 .5 .5 0 0 1-.3 .7 .5 .5 0 0 1-.6-.5h.2a.25 .25 0 0 1 .4-.2 .25 .25 0 0 1 0 .4 .25 .25 0 0 1-.4-.1v-.1h-.2z" fill-rule="evenodd"/>
<path d="M83 178.6a.5 .5 0 0 1 .8 .2 .5 .5 0 0 1-.4 .7 .5 .5 0 0 1-.6-.5h.3a.25 .25 0 0 1 .3-.2 .25 .25 0 0 1 .1 .4 .25 .25 0 0 1-.4-.1v-.1h-.3z" fill-rule="evenodd"/>
<path d="M77.9 181.9a.5 .5 0 0 1 .8 .2 .5 .5 0 0 1-.4 .7 .5 .5 0 0 1-.6-.5h.3a.26 .26 0 0 1 .3-.2 .26 .26 0 0 1 .1 .4 .26 .26 0 0 1-.4-.1v-.1h-.3z" fill-rule="evenodd"/>
<path d="M79.8 191.1a1.4 1.4 0 0 1 2.2 .3 1.4 1.4 0 0 1-.9 2 1.4 1.4 0 0 1-1.7-1.3h.2a1.14 1.14 0 0 1 1.7-.9 1.14 1.14 0 0 1 .1 1.9 1.14 1.14 0 0 1-1.7-.7l-.1-.3h-.2z" fill-rule="evenodd"/>
<path d="M80.5 181.9a.5 .5 0 0 1 .7 .2 .5 .5 0 0 1-.3 .7 .5 .5 0 0 1-.6-.5h.2a.25 .25 0 0 1 .4-.2 .25 .25 0 0 1 0 .4 .25 .25 0 0 1-.4-.1v-.1h-.2z" fill-rule="evenodd"/>
<path d="M83 181.9a.5 .5 0 0 1 .8 .2 .5 .5 0 0 1-.4 .7 .5 .5 0 0 1-.6-.5h.3a.25 .25 0 0 1 .3-.2 .25 .25 0 0 1 .1 .4 .25 .25 0 0 1-.4-.1v-.1h-.3z" fill-rule="evenodd"/>
<circle cx="136.6" cy="35.9" r=".51"/>
<circle cx="146.8" cy="35.9" r=".51"/>
<circle cx="126.5" cy="48.6" r=".51"/>
<circle cx="136.6" cy="56.2" r=".51"/>
<circle cx="136.6" cy="48.6" r=".51"/>
<circle cx="136.6" cy="41" r=".51"/>
<circle cx="146.8" cy="41" r=".51"/>
<circle cx="151.9" cy="51.2" r=".51"/>
<circle cx="162" cy="51.2" r=".51"/>
<circle cx="177.3" cy="53.7" r=".51"/>
<circle cx="182.4" cy="53.7" r=".51"/>
<circle cx="200.1" cy="48.6" r=".51"/>
<circle cx="126.5" cy="79.1" r=".51"/>
<circle cx="131.6" cy="76.5" r=".51"/>
<circle cx="131.6" cy="66.4" r=".51"/>
<circle cx="136.6" cy="66.4" r=".51"/>
<circle cx="200.1" cy="61.3" r=".51"/>
<circle cx="167.1" cy="99.4" r=".51"/>
<circle cx="197.6" cy="99.4" r=".51"/>
<circle cx="217.9" cy="96.9" r=".51"/>
<circle cx="220.4" cy="96.9" r=".51"/>
<circle cx="223" cy="96.9" r=".51"/>
<circle cx="126.5" cy="109.6" r=".51"/>
<circle cx="154.4" cy="101.9" r=".51"/>
<circle cx="217.9" cy="114.6" r=".51"/>
<circle cx="220.4" cy="114.6" r=".51"/>
<circle cx="223" cy="114.6" r=".51"/>
<circle cx="126.5" cy="140" r=".51"/>
</g>
<g fill="#000" stroke="#000" stroke-width=".21">
<path d="M139.7 33.9h.5v4.1h-.5zM140.7 33.9h.5v4.1h-.5zM56.6 43.5h1.3v10.2h-1.3zM80.5 54.8h.5v2.8h-.5zM83.1 54.8h.5v2.8h-.5zM111.7 46.6h.5v4.1h-.5zM112.8 46.6h.5v4.1h-.5zM204.3 47h.9v3.3h-.9zM204.3 54.6h.9v3.3h-.9zM228 48.6h1.3v10.2h-1.3zM56.6 74h1.3v10.2h-1.3zM111.7 77h.5v4.1h-.5z"/>
<path d="M112.8 77h.5v4.1h-.5zM137.1 72h4.1v.5h-4.1zM137.1 73h4.1v.5h-4.1zM80.5 85.3h.5v2.8h-.5zM83.1 85.3h.5v2.8h-.5zM56.6 104.5h1.3v10.1h-1.3zM80.5 115.8h.5v2.8h-.5zM83.1 115.8h.5v2.8h-.5zM111.7 107.5h.5v4.1h-.5zM112.8 107.5h.5v4.1h-.5zM165.1 102.4h4v.6h-4zM165.1 103.5h4v.5h-4z"/>
<path d="M197.3 103.1h.5v2.8h-.5zM199.9 103.1h.5v2.8h-.5zM226 105h4.1v.5h-4.1zM226 106h4.1v.5h-4.1zM56.6 135h1.3v10.1h-1.3zM111.7 138h.5v4.1h-.5zM112.8 138h.5v4.1h-.5zM80.5 146.3h.5v2.8h-.5zM83.1 146.3h.5v2.8h-.5zM56.6 168h1.3v10.1h-1.3zM80.5 179.3h.5v2.8h-.5zM83.1 179.3h.5v2.8h-.5z"/>
<path d="M111.7 171h.5v4.1h-.5zM112.8 171h.5v4.1h-.5z"/>
</g>
<text font-size="7.2" x="126.5" y="15.6">DUDE V1.2</text>
<g font-size="3">
<text x="3.5" y="199.6">CC-BY-SA</text>
<text x="3.5" y="203.2">VÁCLAV PELOUŠEK</text>
<text x="3.5" y="206.8">BASTL-INSTRUMENTS.COM</text>
</g>
<g font-size="2.5">
<text x="107.7" y="27.7">S OLDE R A R E S IS TOR</text>
<text x="107.7" y="30.3">TO LOWE R A GAIN</text>
<text x="132.9" y="35.3">C8</text>
<text x="141.7" y="31.6" transform="rotate(-90 141.7 31.6)">OP_-</text>
<text x="151.9" y="32.7" transform="rotate(-90 151.9 32.7)">OP_O</text>
<text x="56.9" y="39.7">J1</text>
<text x="129.9" y="38.1">22pF</text>
<text x="147.7" y="40">220k</text>
<text x="147.8" y="37.7">R 12</text>
<text x="166.6" y="39.7">R 15</text>
<text x="194" y="40.6">IC3A</text>
<text x="56.9" y="42.5">CH1_IN</text>
<text x="108.7" y="46.2">470nF</text>
<text x="110.8" y="43.7">C7</text>
<text x="121" y="44.8">R 1</text>
<text x="121.2" y="47.1">22k</text>
<text x="156.4" y="47.3">R 14</text>
<text x="166.9" y="42">22k</text>
<text x="202.2" y="47.5" transform="rotate(-90 202.2 47.5)">C9</text>
<text x="207.3" y="47.5" transform="rotate(-90 207.3 47.5)">47uF</text>
<text x="212.4" y="47.1">100</text>
<text x="213.4" y="44.8">R 6</text>
<text x="218.4" y="47.6">MIX_OUT</text>
<text x="226.9" y="44.8">J6</text>
<text x="129.1" y="50.8">+3V</text>
<text x="145.8" y="48.5">IC1A</text>
<text x="156.7" y="49.6">22k</text>
<text x="171.2" y="51">IC1B</text>
<text x="189.7" y="49.9">NE 5532</text>
<text x="211.8" y="52.4">R 13</text>
<text x="73.4" y="58.8" transform="rotate(-90 73.4 58.8)">CH1_M</text>
<text x="76.2" y="58.5" transform="rotate(-90 76.2 58.5)">B170</text>
<text x="86.6" y="56.2">S W_1</text>
<text x="105.5" y="58" transform="rotate(-90 105.5 58)">CH1_V</text>
<text x="108.4" y="57.8" transform="rotate(-90 108.4 57.8)">A100K</text>
<text x="144.8" y="56">NE 5532</text>
<text x="170.9" y="58.5">NE 5532</text>
<text x="194" y="58.1">IC3B</text>
<text x="202.2" y="55.1" transform="rotate(-90 202.2 55.1)">C10</text>
<text x="207.3" y="55.1" transform="rotate(-90 207.3 55.1)">47uF</text>
<text x="212.4" y="54.7">100</text>
<text x="65.3" y="62.3">22k</text>
<text x="65.9" y="60">R 5</text>
<text x="130" y="61.5" transform="rotate(-90 130 61.5)">22k</text>
<text x="134.8" y="62.1" transform="rotate(-90 134.8 62.1)">R 17</text>
<text x="57.4" y="70.7">J2</text>
<text x="71.1" y="67.4">LE D_1</text>
<text x="78.1" y="71.3">+3V</text>
<text x="139.7" y="71.3">470nF</text>
<text x="139.8" y="69.1">C1</text>
<text x="190.4" y="67.4">NE 5532</text>
<text x="57.1" y="73.2">CH2_IN</text>
<text x="108.7" y="76.4">470nF</text>
<text x="110.3" y="74.1">C3</text>
<text x="121.2" y="77.6">22k</text>
<text x="121.5" y="75.3">R 2</text>
<text x="130.1" y="75.3" transform="rotate(-90 130.1 75.3)">R 16</text>
<text x="134.9" y="75.3" transform="rotate(-90 134.9 75.3)">22k</text>
<text x="73.4" y="89.1" transform="rotate(-90 73.4 89.1)">CH2_M</text>
<text x="76.2" y="89" transform="rotate(-90 76.2 89)">B170</text>
<text x="86.6" y="86.7">S W_2</text>
<text x="105.5" y="88.2" transform="rotate(-90 105.5 88.2)">CH2_V</text>
<text x="108.4" y="88" transform="rotate(-90 108.4 88)">A100K</text>
<text x="179.3" y="85.4">POWE R S E CTION</text>
<text x="65.3" y="92.8">22k</text>
<text x="66.1" y="90.5">R 3</text>
<text x="137.4" y="93.8">J7</text>
<text x="159" y="95.1">D1</text>
<text x="169.6" y="93.7">IC2</text>
<text x="207.7" y="94.3">F1</text>
<text x="218.5" y="91.1">+3V</text>
<text x="57.1" y="101.4">J3</text>
<text x="71.1" y="97.9">LE D_2</text>
<text x="78.1" y="101.8">+3V</text>
<text x="137.1" y="96.6">PWR _JACK</text>
<text x="158.5" y="97.7">1N4007</text>
<text x="169.6" y="96.2">78L06</text>
<text x="202.9" y="101.4">PTC_100mA</text>
<text x="57.2" y="103.7">CH3_IN</text>
<text x="108.9" y="106.9">470nF</text>
<text x="110.6" y="104.6">C4</text>
<text x="121.8" y="105.7">R 7</text>
<text x="161.4" y="106.6">C11</text>
<text x="193" y="107.3" transform="rotate(-90 193 107.3)">B170</text>
<text x="230.8" y="106.4">470nF</text>
<text x="231.2" y="103.8">C2</text>
<text x="121.2" y="108">22k</text>
<text x="151.1" y="112.1" transform="rotate(-90 151.1 112.1)">-</text>
<text x="158.7" y="108.9">470nF</text>
<text x="184.9" y="111.3">+</text>
<text x="190.5" y="111.1" transform="rotate(-90 190.5 111.1)">ON_OFF</text>
<text x="75.9" y="120" transform="rotate(-90 75.9 120)">B170</text>
<text x="86.6" y="117.2">S W_3</text>
<text x="105.5" y="118.7" transform="rotate(-90 105.5 118.7)">CH3_V</text>
<text x="108.4" y="118.5" transform="rotate(-90 108.4 118.5)">A100K</text>
<text x="65.2" y="121">R 10</text>
<text x="65.3" y="123.3">22k</text>
<text x="73.4" y="120.3" transform="rotate(-90 73.4 120.3)">CH3_M</text>
<text x="57.1" y="131.7">J4</text>
<text x="71.1" y="128.4">LE D_3</text>
<text x="57.1" y="133.9">CH4_IN</text>
<text x="78.1" y="132.3">+3V</text>
<text x="108.7" y="137.4">470nF</text>
<text x="110.6" y="134.8">C5</text>
<text x="121.8" y="136.2">R 8</text>
<text x="121.2" y="138.5">22k</text>
<text x="86.6" y="147.7">S W_4</text>
<text x="105.5" y="149.4" transform="rotate(-90 105.5 149.4)">CH4_V</text>
<text x="108.4" y="149.2" transform="rotate(-90 108.4 149.2)">A100K</text>
<text x="65.3" y="153.7">22k</text>
<text x="73.7" y="150.5" transform="rotate(-90 73.7 150.5)">CH4_M</text>
<text x="76.2" y="150.2" transform="rotate(-90 76.2 150.2)">B170</text>
<text x="66.1" y="158.5">R 4</text>
<text x="71.1" y="158.8">LE D_4</text>
<text x="57.1" y="164.4">J5</text>
<text x="57.1" y="167">CH5_IN</text>
<text x="78.1" y="162.8">+3V</text>
<text x="109.2" y="170.6">470nF</text>
<text x="111.1" y="168.3">C6</text>
<text x="121.2" y="171.5">22k</text>
<text x="121.5" y="169.2">R 9</text>
<text x="64.9" y="184.2">R 11</text>
<text x="73.9" y="183.3" transform="rotate(-90 73.9 183.3)">CH5_M</text>
<text x="76.4" y="183" transform="rotate(-90 76.4 183)">B170</text>
<text x="86.6" y="180.7">S W_5</text>
<text x="105.5" y="181.9" transform="rotate(-90 105.5 181.9)">CH5_V</text>
<text x="108.4" y="181.7" transform="rotate(-90 108.4 181.7)">A100K</text>
<text x="65.2" y="186.8">22k</text>
<text x="71.1" y="191.8">LE D_5</text>
<text x="78.1" y="195.8">+3V</text>
</g>
<g font-size="2.1">
<text x="185.9" y="40.6">3</text>
<text x="100.7" y="45.7" transform="rotate(-90 100.7 45.7)">3</text>
<text x="185.9" y="45.7">2</text>
<text x="197.9" y="43.2">1</text>
<text x="100.1" y="49.4">2</text>
<text x="100.7" y="52.7" transform="rotate(-90 100.7 52.7)">1</text>
<text x="106" y="48.3">2</text>
<text x="137.6" y="48.3">2</text>
<text x="137.6" y="53.3">3</text>
<text x="149.7" y="50.8">1</text>
<text x="163" y="50.8">6</text>
<text x="175.1" y="53.3">7</text>
<text x="163" y="55.9">5</text>
<text x="185.9" y="58.4">5</text>
<text x="185.9" y="63.5">6</text>
<text x="197.9" y="61">7</text>
<text x="100.7" y="76.2" transform="rotate(-90 100.7 76.2)">3</text>
<text x="100.1" y="79.8">2</text>
<text x="100.7" y="83.2" transform="rotate(-90 100.7 83.2)">1</text>
<text x="106" y="78.7">2</text>
<text x="146.6" y="101.6">SW</text>
<text x="146.6" y="99">PIN</text>
<text x="168.1" y="99">3</text>
<text x="172" y="100.2">VI</text>
<text x="179.5" y="100.2">VO</text>
<text x="185.2" y="99">1</text>
<text x="220.1" y="99.6" transform="rotate(-90 220.1 99.6)">8</text>
<text x="222.6" y="99.6" transform="rotate(-90 222.6 99.6)">8</text>
<text x="100.7" y="106.7" transform="rotate(-90 100.7 106.7)">3</text>
<text x="146.6" y="104.1">R ING</text>
<text x="175.2" y="103.7">GND</text>
<text x="176.9" y="106" transform="rotate(-90 176.9 106)">2</text>
<text x="100.1" y="110.3">2</text>
<text x="100.7" y="113.6" transform="rotate(-90 100.7 113.6)">1</text>
<text x="106" y="109.2">2</text>
<text x="220.1" y="110.5" transform="rotate(-90 220.1 110.5)">4</text>
<text x="222.6" y="110.5" transform="rotate(-90 222.6 110.5)">4</text>
<text x="100.7" y="137.1" transform="rotate(-90 100.7 137.1)">3</text>
<text x="100.1" y="140.8">2</text>
<text x="106" y="139.7">2</text>
<text x="100.7" y="144.1" transform="rotate(-90 100.7 144.1)">1</text>
<text x="100.1" y="173.8">2</text>
<text x="100.7" y="170.2" transform="rotate(-90 100.7 170.2)">3</text>
<text x="106" y="172.7">2</text>
<text x="100.7" y="177.1" transform="rotate(-90 100.7 177.1)">1</text>
</g>
<g font-size="1.8">
<text x="201.2" y="50.5">+</text>
<text x="201.2" y="58.1">+</text>
</g>
</svg>
